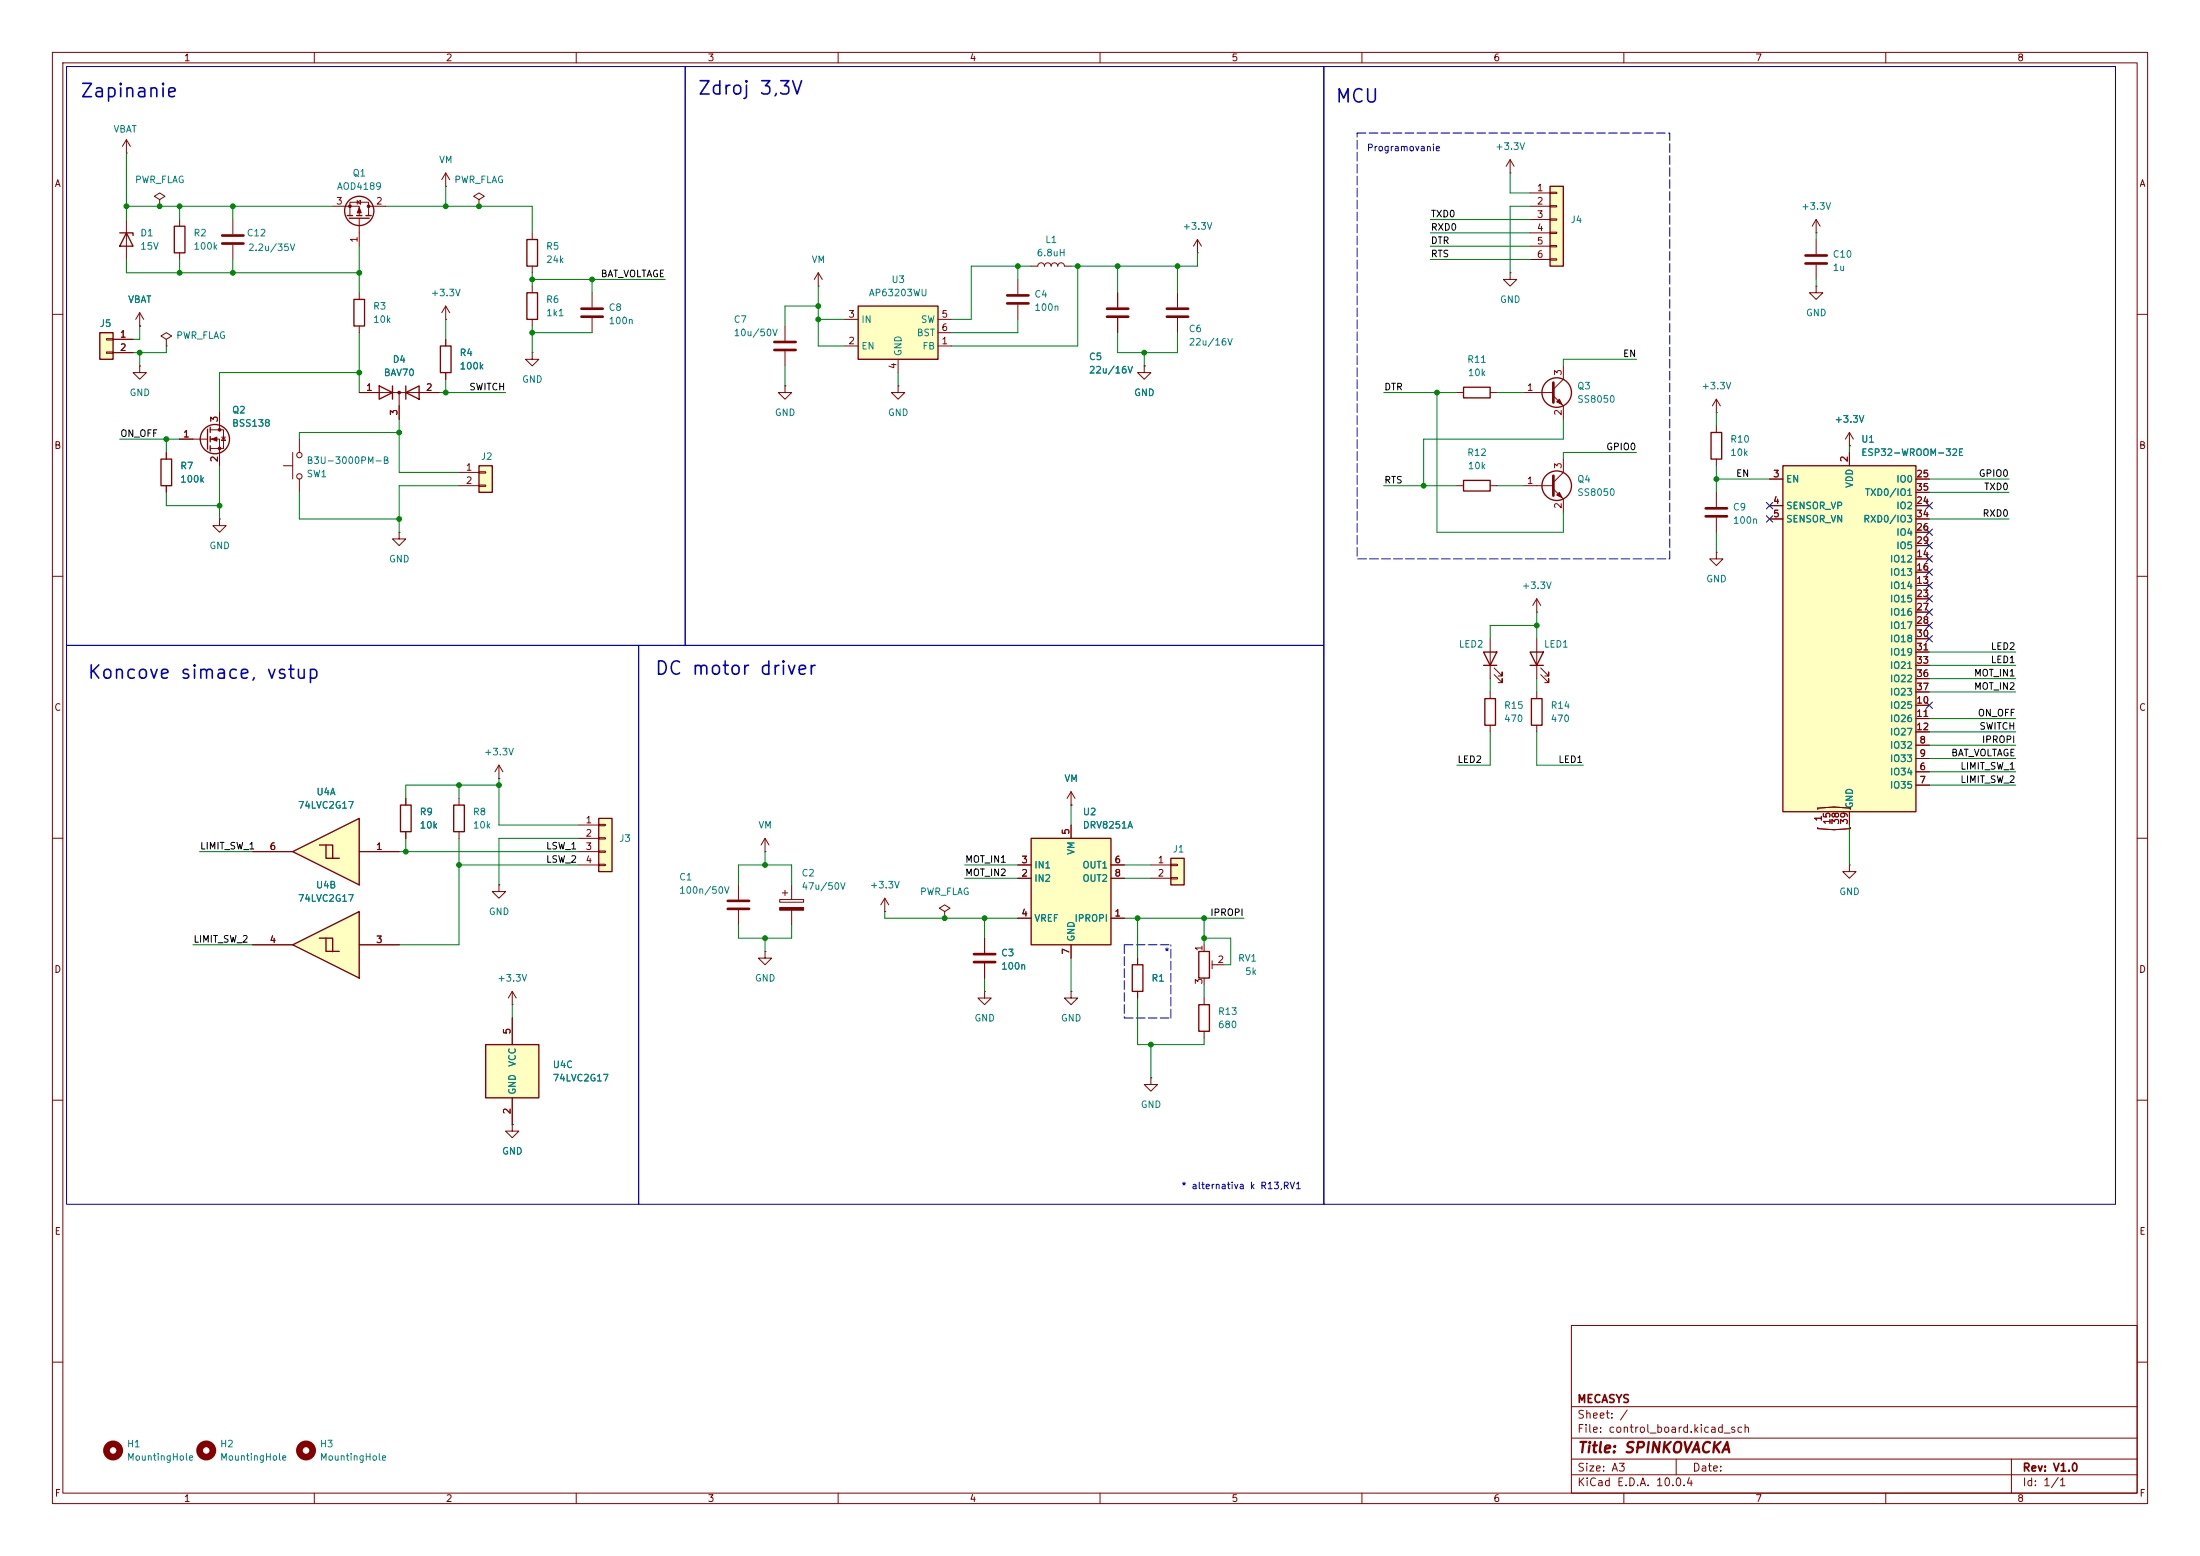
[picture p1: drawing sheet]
<svg xmlns="http://www.w3.org/2000/svg" width="420mm" height="297mm" viewBox="0 0 420 297" stroke-linecap="round" stroke-linejoin="round" font-family="sans-serif">
<g fill="none" stroke="#840000" stroke-width=".19">
<path d="M10 10h400v277h-400zM12 12h396v273h-396zM60 10v2M110 10v2M160 10v2M210 10v2M260 10v2M310 10v2M360 10v2M30.5 38.1l1-.6-1-.7-1 .7 1 .6v1.3M30.5 39.4h.1M10 60h2"/>
<path d="M290.8 74.9h5.7M296.5 75.6l1.9 1.9v2.5M298.4 69.9v2.5l-1.9 1.9M408 60h2M10 110h2M408 110h2M10 160h2M408 160h2M10 210h2M408 210h2M300 253h108v32h-108zM10 260h2"/>
<path d="M300 278.5h108M300 274.5h108M300 268.5h108M320 278.5v3M384 278.5v6.5M408 260h2M60 285v2M110 285v2M160 285v2M210 285v2M260 285v2M300 281.5h108"/>
<path d="M310 285v2M360 285v2"/>
</g>
<path d="M296.5 73v3.8" fill="none" stroke="#840000" stroke-width=".51"/>
<circle cx="297.2" cy="74.9" r="2.82" fill="none" stroke="#840000" stroke-width=".25"/>
<path d="M297.2 76.7l.5-.5 .5 1z" fill="#840000" stroke="#840000" stroke-width=".19"/>
<path d="M295.9 35.6h2.5v15.2h-2.5z" fill="#ffffc2"/>
<path d="M295.9 35.6h2.5v15.2h-2.5z" fill="none" stroke="#840000" stroke-width=".25"/>
<g fill="none" stroke="#840000" stroke-width=".19">
<path d="M288.3 33h.1M288.3 30.5l-.8 1.3M288.3 30.5l.8 1.3M288.3 30.5v2.5M292.1 36.8h3.8M292.1 39.4h3.8M295.9 36.7h1.3v.3h-1.3zM295.9 39.2h1.3v.3h-1.3zM288.3 52.1v1.2h1.3l-1.3 1.3-1.3-1.3h1.3M288.3 52.1h.1M292.1 41.9h3.8M292.1 44.5h3.8"/>
<path d="M292.1 47h3.8M292.1 49.5h3.8M295.9 41.8h1.3v.2h-1.3zM295.9 44.3h1.3v.3h-1.3zM295.9 46.9h1.3v.2h-1.3zM295.9 49.4h1.3v.3h-1.3z"/>
</g>
<path d="M114.3 156.2h2.5v10.2h-2.5z" fill="#ffffc2"/>
<path d="M100.6 55.9h2v5.1h-2zM279.4 73.9h5.1v2h-5.1zM326.6 82.6h2.1v5h-2.1zM283.2 124.5h2.5l-1.2 2.5zM283.2 127h2.5M283.5 133.4h2v5h-2zM292.1 124.5h2.5l-1.2 2.5zM292.1 127h2.5M292.4 133.4h2v5h-2zM114.3 156.2h2.5v10.2h-2.5z" fill="none" stroke="#840000" stroke-width=".25"/>
<g fill="none" stroke="#840000" stroke-width=".19">
<path d="M44.4 41.9v2.8M44.4 46.7v2.8M101.6 54.6v1.3M346.7 54.6v1.3h1.3l-1.3 1.3-1.3-1.3h1.3M346.7 54.6h.1M346.7 44.5h.1M346.7 41.9v2.6M346.7 45.7v2.8M346.7 50.5v2.8M346.7 41.9l-.8 1.3M346.7 41.9l.8 1.3M101.6 61v1.2"/>
<path d="M278.1 74.9h1.3M284.5 74.9h1.2M327.7 78.7h.1M327.7 76.2v2.5M327.7 76.2l-.8 1.3M327.7 76.2l.7 1.3M327.7 81.3v1.3M327.7 87.6v1.3M327.7 94v2.8M327.7 98.8v2.8M353.1 85.1h.1M353.1 82.6l-.8 1.2"/>
<path d="M353.1 82.6l.7 1.2M353.1 82.6v2.5M293.4 116.8h.1M293.4 114.3v2.5M293.4 114.3l-.8 1.3M293.4 114.3l.7 1.3M327.7 105.4v1.3h1.2l-1.2 1.3-1.3-1.3h1.3M327.7 105.4h.1M284.5 121.9v7.6M284.5 132.1v1.3M284.5 138.4v1.3M285.2 128.8l1.6 1.5v-.8v.8h-.8"/>
<path d="M285.2 127.5l1.6 1.5v-.7v.7h-.8M293.4 121.9v7.6M293.4 132.1v1.3M293.4 138.4v1.3M294.1 128.8l1.6 1.5v-.8v.8h-.8M294.1 127.5l1.6 1.5v-.7v.7h-.8M95.2 148.6h.1M95.2 146.1l-.7 1.2M95.2 146.1l.8 1.2M95.2 146.1v2.5M110.5 157.5h3.8M114.3 157.4h1.3v.2h-1.3z"/>
<path d="M114.3 159.9h1.3v.2h-1.3zM95.2 168.9v1.3h1.3l-1.3 1.3-1.2-1.3h1.2M95.2 168.9h.1M110.5 160h3.8M110.5 162.6h3.8M110.5 165.1h3.8M114.3 162.4h1.3v.3h-1.3zM114.3 165h1.3v.2h-1.3zM141 168.9v2.8M141 173.7v2.8M148.8 171.7h4.6v.5h-4.6zM149.4 170.4h1"/>
<path d="M149.9 169.9v1M151.1 168.9v2.8M151.1 173.7v2.8M168.9 174h.1M168.9 171.5l-.8 1.2M168.9 171.5l.8 1.2M168.9 171.5v2.5M180.3 174l1.1-.6-1.1-.7-1 .7 1 .6v1.3M180.3 175.3h.1M188 179.1v2.8M146 181.6v1.3h1.3l-1.3 1.3-1.2-1.3h1.2M146 181.6h.1"/>
<path d="M188 189.2v1.3h1.2l-1.2 1.3-1.3-1.3h1.3M188 189.2h.1M188 183.9v2.8"/>
</g>
<path d="M42.4 45h4.1M42.4 46.5h4.1M344.7 48.8h4M344.7 50.3h4M325.6 97h4.1M325.6 98.6h4.1M138.9 172h4.1M138.9 173.5h4.1M185.9 182.1h4.1M185.9 183.6h4.1" fill="none" stroke="#840000" stroke-width=".51"/>
<path d="M148.8 173.2h4.6v.5h-4.6z" fill="#840000" stroke="#840000" stroke-width=".19"/>
<path d="M91.4 88.9h2.6v5.1h-2.6z" fill="#ffffc2"/>
<g fill="none" stroke="#840000" stroke-width=".25">
<path d="M91.4 88.9h2.6v5.1h-2.6zM279.4 91.7h5.1v2h-5.1z"/>
<circle cx="297.2" cy="92.7" r="2.82"/>
</g>
<g fill="none" stroke="#840000" stroke-width=".19">
<path d="M54.1 88.9h1.8M55.9 86.4v5M57.1 83.8v2.6M57.1 91.4v2.6M87.6 90.2h3.8M87.6 92.7h3.8M91.4 90h1.3v.3h-1.3zM91.4 92.6h1.3v.2h-1.3zM278.1 92.7h1.3M284.5 92.7h1.2M290.8 92.7h5.7M296.5 93.3l1.9 2v2.5"/>
<path d="M298.4 87.6v2.6l-1.9 1.9"/>
<circle cx="57.2" cy="86.9" r=".51"/>
<circle cx="57.2" cy="90.9" r=".51"/>
</g>
<path d="M296.5 90.8v3.8" fill="none" stroke="#840000" stroke-width=".51"/>
<path d="M297.2 94.5l.5-.5 .5 1z" fill="#840000" stroke="#840000" stroke-width=".19"/>
<path d="M163.8 58.4h15.3v10.2h-15.3z" fill="#ffffc2"/>
<g fill="none" stroke="#840000" stroke-width=".25">
<path d="M163.8 58.4h15.3v10.2h-15.3zM30.7 87.6h2.1v5.1h-2.1zM39.6 81.9v3.8M40.1 81.5v1.1M40.1 83.3v1M40.1 85.1v1"/>
<circle cx="41" cy="83.8" r="2.79"/>
</g>
<g fill="none" stroke="#840000" stroke-width=".19">
<path d="M194.3 53.3v2.8M194.3 58.2v2.8M196.8 50.8h1.3a.64 .64 0 0 1 .7-.6 .64 .64 0 0 1 .6 .6 .64 .64 0 0 1 .6-.6 .64 .64 0 0 1 .7 .6 .64 .64 0 0 1 .6-.6 .64 .64 0 0 1 .6 .6 .64 .64 0 0 1 .7-.6 .64 .64 0 0 1 .6 .6h1.3M41.9 78.7v3.3M161.3 66h2.5M161.3 61h2.5M171.4 68.6v2.5M179.1 66h2.5M179.1 61h2.5M179.1 63.5h2.5M31.7 86.4v1.2M31.7 92.7v1.3"/>
<path d="M34.3 83.8h5.3M40.1 82h2.6v3.6h-2.6M40.1 83.8h1.8v5.1M42.3 83.4h.8M42.7 83.4l.4 .7h-.8z"/>
</g>
<g fill="#840000" stroke="#840000" stroke-width=".19">
<path d="M40.4 83.8l1-.4v.8z"/>
<circle cx="41.9" cy="82" r=".25"/>
<circle cx="41.9" cy="85.6" r=".25"/>
</g>
<path d="M192.3 56.4h4M192.3 57.9h4" fill="none" stroke="#840000" stroke-width=".51"/>
<g fill="#ffffc2">
<path d="M55.9 180.3l12.7-6.3v12.7z"/>
<path d="M61 179.1h2.5v2.5h1.3z"/>
<path d="M62.2 179.1l1.3 2.5h-1.3z"/>
</g>
<path d="M100.6 45.7h2v5.1h-2zM76.5 153.7h2v5.1h-2zM61 179.1h2.5v2.5h1.3M62.2 179.1v2.5h1.3M55.9 180.3l12.7-6.3v12.7zM228.9 191.8h2v5.1h-2zM228.9 181.6h2v5.1h-2z" fill="none" stroke="#840000" stroke-width=".25"/>
<g fill="none" stroke="#840000" stroke-width=".19">
<path d="M91.4 38.1l1.1-.6-1.1-.7-1 .7 1 .6v1.3M91.4 39.4h.1M101.6 44.5v1.2M101.6 50.8v1.3M113 55.9v2.8M213.4 55.9v2.8M101.6 67.3v1.3h1.3l-1.3 1.3-1.3-1.3h1.3M101.6 67.3h.1M113 60.7v2.8M213.4 60.7v2.8M218.4 69.9v1.2h1.3l-1.3 1.3-1.2-1.3h1.2M218.4 69.9h.1"/>
<path d="M77.5 152.4v1.3M77.5 158.8v1.2M48.3 180.3h7.6M68.6 180.3h7.6M229.9 180.3v1.3M229.9 186.7v1.3M229.9 190.5v1.3M229.9 196.9v1.2M231.4 183.4v1.5M231.4 184.2h2.3"/>
</g>
<path d="M111 58.9h4.1M211.3 58.9h4.1M111 60.5h4.1M211.3 60.5h4.1" fill="none" stroke="#840000" stroke-width=".51"/>
<g fill="#ffffc2">
<path d="M55.9 162.6l12.7-6.4v12.7z"/>
<path d="M61 161.3h2.5v2.5h1.3z"/>
<path d="M62.2 161.3l1.3 2.5h-1.3z"/>
</g>
<path d="M55.9 162.6l12.7-6.4v12.7zM61 161.3h2.5v2.5h1.3M62.2 161.3v2.5h1.3M216.2 184.2h2v5h-2z" fill="none" stroke="#840000" stroke-width=".25"/>
<path d="M156.2 54.6h.1M156.2 52.1l-.8 1.2M156.2 52.1l.8 1.2M156.2 52.1v2.5M149.9 62.2v2.8M149.9 67.1v2.8M48.3 162.6h7.6M68.6 162.6h7.6M204.5 189.2v1.3h1.2l-1.2 1.3-1.3-1.3h1.3M204.5 189.2h.1M217.2 182.9v1.3M217.2 189.2v1.3" fill="none" stroke="#840000" stroke-width=".19"/>
<path d="M147.8 65.3h4.1M147.8 66.8h4.1" fill="none" stroke="#840000" stroke-width=".51"/>
<g fill="none" stroke="#840000" stroke-width="1.3">
<circle cx="21.6" cy="276.9" r="1.27"/>
<circle cx="58.4" cy="276.9" r="1.27"/>
</g>
<path d="M223.5 163.8h2.6v5.1h-2.6z" fill="#ffffc2"/>
<path d="M223.5 163.8h2.6v5.1h-2.6z" fill="none" stroke="#840000" stroke-width=".25"/>
<path d="M219.7 165.1h3.8M219.7 167.6h3.8M223.5 165h1.3v.2h-1.3zM223.5 167.5h1.3v.3h-1.3zM97.8 214.6v1.3h1.3l-1.3 1.3-1.3-1.3h1.3M97.8 214.6h.1" fill="none" stroke="#840000" stroke-width=".19"/>
<circle cx="39.4" cy="276.9" r="1.27" fill="none" stroke="#840000" stroke-width="1.3"/>
<path d="M340.4 88.9h25.4v66h-25.4z" fill="#ffffc2"/>
<path d="M340.4 88.9h25.4v66h-25.4z" fill="none" stroke="#840000" stroke-width=".25"/>
<g fill="none" stroke="#840000" stroke-width=".19">
<path d="M26.7 69.9v1.2h1.2l-1.2 1.3-1.3-1.3h1.3M26.7 69.9h.1M337.8 91.4h2.6M337.8 96.5h2.6M337.8 99.1h2.6M353.1 86.4v2.5M365.8 91.4h2.5M365.8 96.5h2.5M365.8 99.1h2.5M365.8 94h2.5M365.8 111.8h2.5M365.8 106.7h2.5"/>
<path d="M365.8 109.2h2.5M365.8 114.3h2.5M365.8 101.6h2.5M365.8 116.8h2.5M365.8 119.4h2.5M365.8 104.1h2.5M365.8 134.6h2.5M365.8 137.2h2.5M365.8 139.7h2.5M365.8 121.9h2.5M365.8 124.5h2.5M365.8 127h2.5"/>
<path d="M365.8 129.5h2.5M365.8 132.1h2.5M347 154.5v-.2l3.1-.3 3.1 .3v.2M347 158v.2l3.1 .2 3.1-.2v-.2M353.1 154.9v2.6M365.8 147.3h2.5M365.8 149.9h2.5M365.8 142.2h2.5M365.8 144.8h2.5M353.1 165.1v1.3h1.2l-1.2 1.2-1.3-1.2h1.3M353.1 165.1h.1"/>
</g>
<path d="M92.7 199.4h10.2v10.2h-10.2z" fill="#ffffc2"/>
<path d="M92.7 199.4h10.2v10.2h-10.2z" fill="none" stroke="#840000" stroke-width=".25"/>
<path d="M97.8 194.3v5.1M97.8 209.6v5" fill="none" stroke="#840000" stroke-width=".19"/>
<path d="M19 63.5h2.6v5.1h-2.6z" fill="#ffffc2"/>
<g fill="none" stroke="#840000" stroke-width=".25">
<path d="M66.3 41.1h1M66.7 41.7h3.8M68.1 41.1h1M69.8 41.1h1.1M19 63.5h2.6v5.1h-2.6zM72.4 73.7l2.5 1.2-2.5 1.3zM74.9 73.7v2.5M77.5 73.7v2.5M77.5 74.9l2.5-1.2v2.5z"/>
<circle cx="68.6" cy="40.3" r="2.79"/>
</g>
<g fill="none" stroke="#840000" stroke-width=".19">
<path d="M63.5 39.4h5.1v1.7M68.2 38.6l.6-.4v.8zM68.2 38.2v.8M70.4 39.4h3.3M85.1 35.6h.1M85.1 33l-.8 1.3M85.1 33l.8 1.3M85.1 33v2.6M66.8 41.1v-2.5h3.6v2.5M68.6 41.7v5.3M20.3 64.6h1.3v.3h-1.3zM20.3 67.2h1.3v.2h-1.3z"/>
<path d="M21.6 64.8h3.8M21.6 67.3h3.8M68.6 74.9h15.2M76.2 74.9v5.1M41.9 99.1v1.2h1.3l-1.3 1.3-1.3-1.3h1.3M41.9 99.1h.1M76.2 101.6v1.3h1.3l-1.3 1.2-1.3-1.2h1.3M76.2 101.6h.1M219.7 205.7v1.3h1.3l-1.3 1.3-1.3-1.3h1.3M219.7 205.7h.1"/>
</g>
<g fill="#840000" stroke="#840000" stroke-width=".19">
<path d="M68.6 39.6l.4 1h-.8z"/>
<circle cx="76.2" cy="74.9" r=".25"/>
<circle cx="70.4" cy="39.4" r=".25"/>
<circle cx="66.8" cy="39.4" r=".25"/>
</g>
<path d="M196.8 160h15.3v20.3h-15.3z" fill="#ffffc2"/>
<path d="M22.9 44.5h2.5v.5M24.1 44.5l1.3 2.5h-2.5zM33.3 43.2h2v5.1h-2zM67.6 57.2h2v5h-2zM84.1 66h2v5.1h-2zM86.6 153.7h2v5.1h-2zM196.8 160h15.3v20.3h-15.3z" fill="none" stroke="#840000" stroke-width=".25"/>
<g fill="none" stroke="#840000" stroke-width=".19">
<path d="M24.1 29.2h.1M24.1 26.7l-.7 1.2M24.1 26.7l.8 1.2M24.1 26.7v2.5M24.1 41.9v7.6M26.7 59.7l-.8 1.3M26.7 59.7l.7 1.3M26.7 59.7v2.5M34.3 41.9v1.3M34.3 48.3v1.2M68.6 55.9v1.3M85.1 58.4v2.6"/>
<path d="M85.1 58.4l-.8 1.3M85.1 58.4l.8 1.3M213.4 55.9v2.8M224.8 55.9v2.8M228.6 48.3h.1M228.6 45.7l-.8 1.3M228.6 45.7l.8 1.3M228.6 45.7v2.6M21.6 64.8h3.8M21.6 67.3h3.8M26.7 62.2h.1M31.7 64.8l1.1-.7-1.1-.6-1 .6 1 .7v1.2"/>
<path d="M31.7 66h.1M41.9 78.7v2.6M68.6 62.2v1.3M68.6 74.9h3.8M76.2 77.5v2.5M80 74.9h3.8M85.1 61h.1M85.1 64.8v1.2M85.1 71.1v1.3M149.9 73.7v1.2h1.2l-1.2 1.3-1.3-1.3h1.3M149.9 73.7h.1M171.4 73.7v1.2h1.3l-1.3 1.3-1.2-1.3h1.2"/>
<path d="M171.4 73.7h.1M213.4 60.7v2.8M218.4 69.9h.1M224.8 60.7v2.8M31.7 86.4v1.2M31.7 92.7v1.3M34.3 83.8h2.5M41.9 86.4v2.5M337.8 91.4h2.6M337.8 96.5h2.6M337.8 99.1h2.6M353.1 85.1h.1"/>
<path d="M353.1 86.4v2.5M365.8 91.4h2.5M365.8 96.5h2.5M365.8 99.1h2.5M365.8 94h2.5M365.8 111.8h2.5M365.8 106.7h2.5M365.8 109.2h2.5M365.8 114.3h2.5M365.8 101.6h2.5M365.8 116.8h2.5M365.8 119.4h2.5"/>
<path d="M365.8 104.1h2.5M365.8 134.6h2.5M365.8 137.2h2.5M365.8 139.7h2.5M365.8 121.9h2.5M365.8 124.5h2.5M365.8 127h2.5M365.8 129.5h2.5M365.8 132.1h2.5M77.5 152.4v1.3M77.5 158.8v1.2M87.6 152.4v1.3"/>
<path d="M87.6 158.8v1.2M204.5 153.7h.1M204.5 151.1v2.6M204.5 157.5v2.5M204.5 151.1l-.8 1.3M204.5 151.1l.7 1.3M347 154.5v-.2l3.1-.3 3.1 .3v.2M347 158v.2l3.1 .2 3.1-.2v-.2M353.1 154.9v2.6M365.8 147.3h2.5M365.8 149.9h2.5M365.8 142.2h2.5"/>
<path d="M365.8 144.8h2.5M48.3 162.6h7.6M68.6 162.6h7.6M146 162.6h.1M146 160l-.7 1.3M146 160l.8 1.3M146 160v2.6M188 179.1v2.8M194.3 175.3h2.5M194.3 167.6h2.5M194.3 165.1h2.5M212.1 175.3h2.5"/>
<path d="M212.1 167.6h2.5M212.1 165.1h2.5M48.3 180.3h7.6M68.6 180.3h7.6M97.8 191.8h.1M97.8 189.2l-.8 1.3M97.8 189.2l.8 1.3M97.8 189.2v2.6M97.8 194.3v5.1M188 183.9v2.8M204.5 180.3v2.6M217.2 182.9v1.3"/>
<path d="M217.2 189.2v1.3M97.8 214.6h.1M97.8 209.6v5"/>
</g>
<path d="M222.8 58.9h4M222.8 60.5h4" fill="none" stroke="#840000" stroke-width=".51"/>
<path d="M259.1 25.4h59.7v81.3h-59.7zM214.6 194.3h8.9M214.6 180.3h8.9M214.6 180.3v14M223.5 194.3v-14" fill="none" stroke="#0000c2" stroke-width=".19" stroke-dasharray="1.7 .6"/>
<g fill="none" stroke="#008400" stroke-width=".19">
<path d="M24.1 39.4h39.4M24.1 29.2v12.7M34.3 39.4v2.5M44.4 39.4v2.5M73.7 39.4h27.9v5.1M85.1 35.6v3.8M288.3 33v3.8h3.8M292.1 39.4h-3.8v12.7M24.1 49.5v2.6h44.5M34.3 49.5v2.6M44.4 49.5v2.6M68.6 47v8.9"/>
<path d="M101.6 53.3h25.4M101.6 52.1v2.5M113 53.3v2.6M156.2 54.6v11.4h5.1M156.2 58.4h-6.3v3.8M194.3 50.8v2.5M196.8 50.8h-11.4v10.2h-3.8M205.7 50.8v15.2h-24.1M213.4 50.8v5.1M224.8 50.8v5.1M228.6 48.3v2.5h-24.1M273 49.5h19.1"/>
<path d="M273 47h19.1M273 41.9h19.1M273 44.5h19.1M346.7 44.5v1.2M346.7 53.3v1.3M26.7 62.2v2.6h-1.3M26.7 67.3v2.6M31.7 66v1.3h-6.3M68.6 71.1h-26.7v7.6M68.6 63.5v11.4M83.8 74.9h12.7M85.1 61v3.8"/>
<path d="M85.1 72.4v2.5M101.6 63.5h11.4M101.6 62.2v5.1M149.9 69.9v3.8M156.2 61h5.1M171.4 71.1v2.6M194.3 61v2.5h-12.7M213.4 63.5v3.8h11.4v-3.8M218.4 67.3v2.6M264.2 74.9h13.9M274.3 74.9v26.7h24.1v-3.8M285.7 74.9h5.1"/>
<path d="M312.4 68.6h-14v1.3M327.7 78.7v2.6M22.9 83.8h11.4M31.7 83.8v2.6M31.7 94v2.5h10.2M41.9 88.9v10.2M57.1 94v5.1h19.1M76.2 80v10.2h11.4M76.2 82.6h-19.1v1.2M87.6 92.7h-11.4v8.9M264.2 92.7h13.9M285.7 92.7h5.1"/>
<path d="M298.4 80v3.8h-26.6v8.9M312.4 86.4h-14v1.2M327.7 91.4h10.1M327.7 88.9v5.1M353.1 85.1v1.3M368.3 91.4h15.2M368.3 99.1h15.2M368.3 94h15.2M293.4 116.8v5.1M293.4 119.4h-8.9v2.5M327.7 101.6v3.8M284.5 139.7v6.4h-6.4"/>
<path d="M284.5 129.5v2.6M293.4 129.5v2.6M293.4 139.7v6.4h8.9M368.3 127h16.5M368.3 137.2h16.5M368.3 132.1h16.5M368.3 124.5h16.5M368.3 139.7h16.5M368.3 129.5h16.5M87.6 149.9v2.5M95.2 149.9h-17.7v2.5M95.2 148.6v8.9h15.3"/>
<path d="M204.5 153.7v3.8M353.1 157.5v7.6M368.3 144.8h16.5M368.3 149.9h16.5M368.3 142.2h16.5M368.3 147.3h16.5M38.1 162.6h10.2M76.2 162.6h34.3M77.5 160v2.6M87.6 165.1h22.9M87.6 160v20.3h-11.4M110.5 160h-15.3v8.9"/>
<path d="M141 176.5v2.6h10.1v-2.6M141 168.9v-3.8h10.1v3.8M146 162.6v2.5M146 179.1v2.5M168.9 174v1.3h25.4M184.1 165.1h10.2M184.1 167.6h10.2M188 175.3v3.8M214.6 175.3h22.9M214.6 165.1h5.1M214.6 167.6h5.1M217.2 175.3v7.6"/>
<path d="M229.9 179.1h5v5.1h-1.2M229.9 175.3v5M36.8 180.3h11.5M97.8 191.8v2.5M188 186.7v2.5M204.5 182.9v6.3M217.2 190.5v8.9h12.7v-1.3M219.7 199.4v6.3M229.9 188v2.5"/>
</g>
<g fill="none" stroke="#000084" stroke-width=".19">
<path d="M337.2 98.5l1.2 1.2M337.2 95.9l1.2 1.2M338.4 98.5l-1.2 1.2M338.4 95.9l-1.2 1.2M367.7 95.9l1.2 1.2M368.9 95.9l-1.2 1.2M367.7 111.2l1.2 1.2M367.7 103.5l1.2 1.2M367.7 106.1l1.2 1.2M367.7 108.6l1.2 1.2M367.7 116.2l1.2 1.2M367.7 113.7l1.2 1.2"/>
<path d="M367.7 118.8l1.2 1.2M367.7 101l1.2 1.2M368.9 111.2l-1.2 1.2M368.9 103.5l-1.2 1.2M368.9 106.1l-1.2 1.2M368.9 108.6l-1.2 1.2M368.9 116.2l-1.2 1.2M368.9 113.7l-1.2 1.2M368.9 118.8l-1.2 1.2M368.9 101l-1.2 1.2M367.7 134l1.2 1.2M367.7 121.3l1.2 1.2"/>
<path d="M368.9 134l-1.2 1.2M368.9 121.3l-1.2 1.2"/>
</g>
<path d="M12.7 12.7h118.1v110.5h-118.1zM130.8 12.7h121.9v110.5h-121.9zM252.7 12.7h151.2v217.2h-151.2zM12.7 123.2h109.2v106.7h-109.2zM121.9 123.2h130.8v106.7h-130.8z" fill="none" stroke="#0000c2" stroke-width=".19"/>
<g fill="#008400" stroke="#008400" stroke-width=".19">
<circle cx="194.3" cy="50.8" r=".46"/>
<circle cx="218.4" cy="67.3" r=".46"/>
<circle cx="213.4" cy="50.8" r=".46"/>
<circle cx="156.2" cy="61" r=".46"/>
<circle cx="274.3" cy="74.9" r=".46"/>
<circle cx="271.8" cy="92.7" r=".46"/>
<circle cx="293.4" cy="119.4" r=".46"/>
<circle cx="327.7" cy="91.4" r=".46"/>
<circle cx="68.6" cy="52.1" r=".46"/>
<circle cx="68.6" cy="71.1" r=".46"/>
<circle cx="76.2" cy="99.1" r=".46"/>
<circle cx="26.7" cy="67.3" r=".46"/>
<circle cx="219.7" cy="199.4" r=".46"/>
<circle cx="229.9" cy="179.1" r=".46"/>
<circle cx="229.9" cy="175.3" r=".46"/>
<circle cx="217.2" cy="175.3" r=".46"/>
<circle cx="156.2" cy="58.4" r=".46"/>
<circle cx="113" cy="53.3" r=".46"/>
<circle cx="101.6" cy="53.3" r=".46"/>
<circle cx="91.4" cy="39.4" r=".46"/>
<circle cx="85.1" cy="39.4" r=".46"/>
<circle cx="224.8" cy="50.8" r=".46"/>
<circle cx="205.7" cy="50.8" r=".46"/>
<circle cx="101.6" cy="63.5" r=".46"/>
<circle cx="34.3" cy="39.4" r=".46"/>
<circle cx="30.5" cy="39.4" r=".46"/>
<circle cx="44.4" cy="39.4" r=".46"/>
<circle cx="24.1" cy="39.4" r=".46"/>
<circle cx="34.3" cy="52.1" r=".46"/>
<circle cx="44.4" cy="52.1" r=".46"/>
<circle cx="95.2" cy="149.9" r=".46"/>
<circle cx="87.6" cy="149.9" r=".46"/>
<circle cx="87.6" cy="165.1" r=".46"/>
<circle cx="146" cy="165.1" r=".46"/>
<circle cx="146" cy="179.1" r=".46"/>
<circle cx="188" cy="175.3" r=".46"/>
<circle cx="180.3" cy="175.3" r=".46"/>
<circle cx="85.1" cy="74.9" r=".46"/>
<circle cx="76.2" cy="82.6" r=".46"/>
<circle cx="31.7" cy="83.8" r=".46"/>
<circle cx="41.9" cy="96.5" r=".46"/>
<circle cx="77.5" cy="162.6" r=".46"/>
</g>
<g font-size="2.5" fill="#0000c2">
<text x="15.2" y="19.2">Zapinanie</text>
<text x="133" y="18.7">Zdroj 3,3V</text>
<text x="254.8" y="20.2">MCU</text>
<text x="16.6" y="130.2">Koncove simace, vstup</text>
<text x="124.9" y="129.5">DC motor driver</text>
</g>
<text font-size="2" fill="#840000" x="301" y="277.8">Title: SPINKOVACKA</text>
<g font-size="1.5" fill="#840000">
<text x="301" y="268.1">MECASYS</text>
<text x="301" y="273.8">File: control_board.kicad_sch</text>
<text x="301" y="271.1">Sheet: /</text>
<text x="301" y="281.2">Size: A3</text>
<text x="323" y="281.2">Date:</text>
<text x="386" y="281.2">Rev: V1.0</text>
<text x="301" y="284">KiCad E.D.A. 10.0.4</text>
<text x="386" y="284">Id: 1/1</text>
</g>
<g font-size="1.3" fill="#840000">
<text x="35" y="12">1</text>
<text x="85" y="12">2</text>
<text x="135" y="12">3</text>
<text x="185" y="12">4</text>
<text x="235" y="12">5</text>
<text x="285" y="12">6</text>
<text x="335" y="12">7</text>
<text x="385" y="12">8</text>
<text x="10.3" y="36">A</text>
<text x="408.3" y="36">A</text>
<text x="64.1" y="39.3">3</text>
<text x="71.7" y="39.3">2</text>
<text x="293.3" y="36.8">1</text>
<text x="293.3" y="39.3">2</text>
<text x="293.3" y="41.9">3</text>
<text x="68.6" y="46.4" transform="rotate(-90 68.6 46.4)">1</text>
<text x="293.3" y="44.4">4</text>
<text x="293.3" y="47">5</text>
<text x="293.3" y="49.5">6</text>
<text x="22.8" y="64.7">1</text>
<text x="161.9" y="60.9">3</text>
<text x="179.6" y="60.9">5</text>
<text x="179.6" y="63.5">6</text>
<text x="22.8" y="67.3">2</text>
<text x="161.9" y="66">2</text>
<text x="171.4" y="70.6" transform="rotate(-90 171.4 70.6)">4</text>
<text x="179.6" y="66">1</text>
<text x="298.4" y="71.8" transform="rotate(-90 298.4 71.8)">3</text>
<text x="69.8" y="74.9">1</text>
<text x="81.2" y="74.9">2</text>
<text x="291.4" y="74.9">1</text>
<text x="34.9" y="83.8">1</text>
<text x="41.9" y="80.7" transform="rotate(-90 41.9 80.7)">3</text>
<text x="76.2" y="79.4" transform="rotate(-90 76.2 79.4)">3</text>
<text x="298.4" y="79.4" transform="rotate(-90 298.4 79.4)">2</text>
<text x="10.3" y="86">B</text>
<text x="41.9" y="88.3" transform="rotate(-90 41.9 88.3)">2</text>
<text x="298.4" y="89.6" transform="rotate(-90 298.4 89.6)">3</text>
<text x="353" y="88.3" transform="rotate(-90 353 88.3)">2</text>
<text x="408.2" y="86">B</text>
<text x="88.8" y="90.1">1</text>
<text x="88.8" y="92.7">2</text>
<text x="291.4" y="92.7">1</text>
<text x="338.4" y="91.4">3</text>
<text x="365.7" y="91.4">25</text>
<text x="365.7" y="94">35</text>
<text x="298.4" y="97.2" transform="rotate(-90 298.4 97.2)">2</text>
<text x="338.4" y="96.5">4</text>
<text x="338.4" y="99">5</text>
<text x="365.7" y="96.5">24</text>
<text x="365.7" y="101.6">26</text>
<text x="365.7" y="99">34</text>
<text x="365.7" y="106.7">14</text>
<text x="365.7" y="104.1">29</text>
<text x="365.7" y="111.7">13</text>
<text x="365.7" y="109.2">16</text>
<text x="365.7" y="114.3">23</text>
<text x="365.7" y="116.8">27</text>
<text x="365.7" y="119.4">28</text>
<text x="365.7" y="121.9">30</text>
<text x="365.7" y="124.4">31</text>
<text x="365.7" y="127">33</text>
<text x="365.7" y="129.5">36</text>
<text x="10.3" y="136">C</text>
<text x="365.7" y="134.6">10</text>
<text x="365.7" y="137.1">11</text>
<text x="365.7" y="132.1">37</text>
<text x="408.2" y="136">C</text>
<text x="365.7" y="139.7">12</text>
<text x="366.3" y="142.2">8</text>
<text x="366.3" y="147.3">6</text>
<text x="366.3" y="149.8">7</text>
<text x="366.3" y="144.8">9</text>
<text x="111.7" y="157.5">1</text>
<text x="111.7" y="160">2</text>
<text x="204.4" y="159.5" transform="rotate(-90 204.4 159.5)">5</text>
<text x="348.1" y="156.9" transform="rotate(-90 348.1 156.9)">1</text>
<text x="349.7" y="157.5" transform="rotate(-90 349.7 157.5)">15</text>
<text x="351.4" y="157.5" transform="rotate(-90 351.4 157.5)">38</text>
<text x="353" y="157.5" transform="rotate(-90 353 157.5)">39</text>
<text x="51.4" y="162.5">6</text>
<text x="71.7" y="162.5">1</text>
<text x="111.7" y="162.5">3</text>
<text x="111.7" y="165.1">4</text>
<text x="194.9" y="167.6">2</text>
<text x="194.9" y="165.1">3</text>
<text x="212.7" y="165.1">6</text>
<text x="212.7" y="167.6">8</text>
<text x="220.9" y="165.1">1</text>
<text x="220.9" y="167.6">2</text>
<text x="194.9" y="175.2">4</text>
<text x="212.7" y="175.2">1</text>
<text x="10.3" y="186">D</text>
<text x="51.4" y="180.3">4</text>
<text x="71.7" y="180.3">3</text>
<text x="204.4" y="182.3" transform="rotate(-90 204.4 182.3)">7</text>
<text x="229.8" y="181.7" transform="rotate(-90 229.8 181.7)">1</text>
<text x="232.3" y="184.1">2</text>
<text x="408.2" y="186">D</text>
<text x="229.8" y="188" transform="rotate(-90 229.8 188)">3</text>
<text x="97.8" y="197.6" transform="rotate(-90 97.8 197.6)">5</text>
<text x="97.8" y="212.8" transform="rotate(-90 97.8 212.8)">2</text>
<text x="10.3" y="236">E</text>
<text x="408.3" y="236">E</text>
<text x="10.3" y="286">F</text>
<text x="35" y="287">1</text>
<text x="85" y="287">2</text>
<text x="135" y="287">3</text>
<text x="185" y="287">4</text>
<text x="235" y="287">5</text>
<text x="285" y="287">6</text>
<text x="335" y="287">7</text>
<text x="385" y="287">8</text>
<text x="408.3" y="286">F</text>
</g>
<g font-size="1.3" fill="#008484">
<text x="21.6" y="25.6">VBAT</text>
<text x="285.3" y="28.9">+3.3V</text>
<text x="25.7" y="35.3">PWR_FLAG</text>
<text x="67.2" y="34">Q1</text>
<text x="83.7" y="31.5">VM</text>
<text x="86.6" y="35.3">PWR_FLAG</text>
<text x="64.2" y="36.5">AOD4189</text>
<text x="343.8" y="40.3">+3.3V</text>
<text x="26.7" y="45.4">D1</text>
<text x="26.7" y="48">15V</text>
<text x="36.8" y="45.4">R2</text>
<text x="36.8" y="48">100k</text>
<text x="47" y="45.4">C12</text>
<text x="104.1" y="48">R5</text>
<text x="199.4" y="46.7">L1</text>
<text x="225.7" y="44.2">+3.3V</text>
<text x="299.7" y="42.9">J4</text>
<text x="47.3" y="48.2">2.2u/35V</text>
<text x="104.1" y="50.5">24k</text>
<text x="154.8" y="50.5">VM</text>
<text x="197.8" y="49.2">6.8uH</text>
<text x="349.8" y="52">1u</text>
<text x="349.8" y="49.5">C10</text>
<text x="24.4" y="58.1">VBAT</text>
<text x="71.1" y="59.4">R3</text>
<text x="82.1" y="56.9">+3.3V</text>
<text x="104.1" y="58.1">R6</text>
<text x="116.1" y="59.6">C8</text>
<text x="165.8" y="56.9">AP63203WU</text>
<text x="170.1" y="54.3">U3</text>
<text x="197.4" y="57.1">C4</text>
<text x="197.4" y="59.6">100n</text>
<text x="286.3" y="58.1">GND</text>
<text x="18.9" y="62.7">J5</text>
<text x="33.5" y="65">PWR_FLAG</text>
<text x="71.1" y="61.9">10k</text>
<text x="104.1" y="60.7">1k1</text>
<text x="116.1" y="62.2">100n</text>
<text x="140" y="61.9">C7</text>
<text x="140" y="64.5">10u/50V</text>
<text x="164.3" y="61.9">IN</text>
<text x="174.9" y="64.5">BST</text>
<text x="175.7" y="61.9">SW</text>
<text x="226.8" y="63.7">C6</text>
<text x="344.7" y="60.7">GND</text>
<text x="74.9" y="69.6">D4</text>
<text x="87.6" y="68.3">R4</text>
<text x="87.6" y="70.8">100k</text>
<text x="164.3" y="67">EN</text>
<text x="172.4" y="68.1" transform="rotate(-90 172.4 68.1)">GND</text>
<text x="176" y="67">FB</text>
<text x="207.8" y="69">C5</text>
<text x="207.8" y="71.6">22u/16V</text>
<text x="226.8" y="66.2">22u/16V</text>
<text x="280" y="69.6">R11</text>
<text x="24.6" y="75.9">GND</text>
<text x="73.2" y="72.1">BAV70</text>
<text x="99.6" y="73.4">GND</text>
<text x="216.4" y="75.9">GND</text>
<text x="280.1" y="72.1">10k</text>
<text x="301" y="74.6">Q3</text>
<text x="301" y="77.2">SS8050</text>
<text x="324.7" y="74.6">+3.3V</text>
<text x="44.2" y="81.7">BSS138</text>
<text x="44.2" y="79.2">Q2</text>
<text x="147.8" y="79.7">GND</text>
<text x="169.4" y="79.7">GND</text>
<text x="350.1" y="81">+3.3V</text>
<text x="34.3" y="89.9">R7</text>
<text x="58.4" y="88.9">B3U-3000PM-B</text>
<text x="91.7" y="88.1">J2</text>
<text x="280" y="87.3">R12</text>
<text x="280.1" y="89.9">10k</text>
<text x="330.2" y="87.3">10k</text>
<text x="330.2" y="84.8">R10</text>
<text x="355.2" y="87.3">ESP32-WROOM-32E</text>
<text x="355.2" y="84.8">U1</text>
<text x="34.3" y="92.4">100k</text>
<text x="58.4" y="91.4">SW1</text>
<text x="301" y="92.4">Q4</text>
<text x="301" y="95">SS8050</text>
<text x="340.9" y="92.4">EN</text>
<text x="354" y="93.2" transform="rotate(-90 354 93.2)">VDD</text>
<text x="355.9" y="95">TXD0/IO1</text>
<text x="361.9" y="92.4">IO0</text>
<text x="330.7" y="97.7">C9</text>
<text x="330.7" y="100.3">100n</text>
<text x="340.9" y="97.5">SENSOR_VP</text>
<text x="340.9" y="100">SENSOR_VN</text>
<text x="355.6" y="100">RXD0/IO3</text>
<text x="361.9" y="97.5">IO2</text>
<text x="39.9" y="105.1">GND</text>
<text x="74.2" y="107.7">GND</text>
<text x="360.7" y="107.7">IO12</text>
<text x="361.9" y="102.6">IO4</text>
<text x="361.9" y="105.1">IO5</text>
<text x="290.4" y="112.7">+3.3V</text>
<text x="325.6" y="111.5">GND</text>
<text x="360.7" y="112.7">IO14</text>
<text x="360.7" y="110.2">IO13</text>
<text x="360.7" y="115.3">IO15</text>
<text x="360.7" y="117.8">IO16</text>
<text x="278.4" y="123.9">LED2</text>
<text x="294.6" y="123.9">LED1</text>
<text x="360.7" y="120.4">IO17</text>
<text x="360.7" y="122.9">IO18</text>
<text x="360.7" y="125.4">IO19</text>
<text x="360.7" y="128">IO21</text>
<text x="360.7" y="130.5">IO22</text>
<text x="287" y="135.6">R15</text>
<text x="295.9" y="135.6">R14</text>
<text x="360.7" y="135.6">IO25</text>
<text x="360.7" y="133.1">IO23</text>
<text x="287" y="138.1">470</text>
<text x="295.9" y="138.1">470</text>
<text x="360.7" y="143.2">IO32</text>
<text x="360.7" y="138.1">IO26</text>
<text x="360.7" y="140.7">IO27</text>
<text x="92.3" y="144.5">+3.3V</text>
<text x="203.1" y="149.6">VM</text>
<text x="360.7" y="148.3">IO34</text>
<text x="360.7" y="145.8">IO33</text>
<text x="56.8" y="154.6">74LVC2G17</text>
<text x="60.3" y="152.1">U4A</text>
<text x="80" y="155.9">R9</text>
<text x="90.2" y="155.9">R8</text>
<text x="206.6" y="155.9">U2</text>
<text x="354" y="154.4" transform="rotate(-90 354 154.4)">GND</text>
<text x="360.7" y="150.8">IO35</text>
<text x="80" y="158.5">10k</text>
<text x="90.2" y="158.5">10k</text>
<text x="118.1" y="161">J3</text>
<text x="144.7" y="158.5">VM</text>
<text x="206.6" y="158.5">DRV8251A</text>
<text x="152.9" y="167.6">C2</text>
<text x="197.4" y="166.1">IN1</text>
<text x="205.4" y="163.3" transform="rotate(-90 205.4 163.3)">VM</text>
<text x="206.5" y="166.1">OUT1</text>
<text x="223.8" y="163">J1</text>
<text x="56.8" y="172.4">74LVC2G17</text>
<text x="60.2" y="169.9">U4B</text>
<text x="129.5" y="168.4">C1</text>
<text x="129.5" y="170.9">100n/50V</text>
<text x="152.9" y="170.1">47u/50V</text>
<text x="166" y="169.9">+3.3V</text>
<text x="175.5" y="171.2">PWR_FLAG</text>
<text x="197.4" y="168.6">IN2</text>
<text x="206.5" y="168.6">OUT2</text>
<text x="351" y="171.2">GND</text>
<text x="93.2" y="175">GND</text>
<text x="197.4" y="176.2">VREF</text>
<text x="205" y="176.2">IPROPI</text>
<text x="205.4" y="179.8" transform="rotate(-90 205.4 179.8)">GND</text>
<text x="191" y="182.8">C3</text>
<text x="191" y="185.4">100n</text>
<text x="236.2" y="183.9">RV1</text>
<text x="94.8" y="187.7">+3.3V</text>
<text x="144" y="187.7">GND</text>
<text x="219.7" y="187.7">R1</text>
<text x="237.6" y="186.4">5k</text>
<text x="185.9" y="195.3">GND</text>
<text x="202.4" y="195.3">GND</text>
<text x="232.4" y="196.6">680</text>
<text x="232.4" y="194">R13</text>
<text x="98.8" y="203.7" transform="rotate(-90 98.8 203.7)">VCC</text>
<text x="98.8" y="209" transform="rotate(-90 98.8 209)">GND</text>
<text x="105.4" y="204.2">U4C</text>
<text x="105.4" y="206.7">74LVC2G17</text>
<text x="217.7" y="211.8">GND</text>
<text x="95.8" y="220.7">GND</text>
<text x="24.1" y="276.6">H1</text>
<text x="24.1" y="279.1">MountingHole</text>
<text x="41.9" y="276.6">H2</text>
<text x="41.9" y="279.1">MountingHole</text>
<text x="61" y="276.6">H3</text>
<text x="61" y="279.1">MountingHole</text>
</g>
<g font-size="1.3" fill="#0000c2">
<text x="260.8" y="29.2">Programovanie</text>
<text x="222.2" y="182.6">*</text>
<text x="225.4" y="227.3">* alternativa k R13,RV1</text>
</g>
<g font-size="1.3">
<text x="273" y="41.8">TXD0</text>
<text x="273" y="46.9">DTR</text>
<text x="273" y="44.3">RXD0</text>
<text x="114.6" y="53.2">BAT_VOLTAGE</text>
<text x="273" y="49.4">RTS</text>
<text x="309.7" y="68.5">EN</text>
<text x="89.5" y="74.8">SWITCH</text>
<text x="264.2" y="74.8">DTR</text>
<text x="22.9" y="83.7">ON_OFF</text>
<text x="306.5" y="86.2">GPIO0</text>
<text x="264.2" y="92.6">RTS</text>
<text x="331.3" y="91.3">EN</text>
<text x="377.7" y="91.3">GPIO0</text>
<text x="378.7" y="93.9">TXD0</text>
<text x="378.4" y="98.9">RXD0</text>
<text x="380" y="124.3">LED2</text>
<text x="376.7" y="129.4">MOT_IN1</text>
<text x="376.7" y="132">MOT_IN2</text>
<text x="380" y="126.9">LED1</text>
<text x="377.5" y="137">ON_OFF</text>
<text x="377.8" y="139.6">SWITCH</text>
<text x="378.3" y="142.1">IPROPI</text>
<text x="278.1" y="145.9">LED2</text>
<text x="297.4" y="145.9">LED1</text>
<text x="372.4" y="144.7">BAT_VOLTAGE</text>
<text x="374.1" y="149.7">LIMIT_SW_2</text>
<text x="374.1" y="147.2">LIMIT_SW_1</text>
<text x="38.1" y="162.4">LIMIT_SW_1</text>
<text x="104.1" y="165">LSW_2</text>
<text x="104.1" y="162.4">LSW_1</text>
<text x="184.1" y="165">MOT_IN1</text>
<text x="184.1" y="167.5">MOT_IN2</text>
<text x="230.9" y="175.1">IPROPI</text>
<text x="36.8" y="180.2">LIMIT_SW_2</text>
</g>
</svg>
